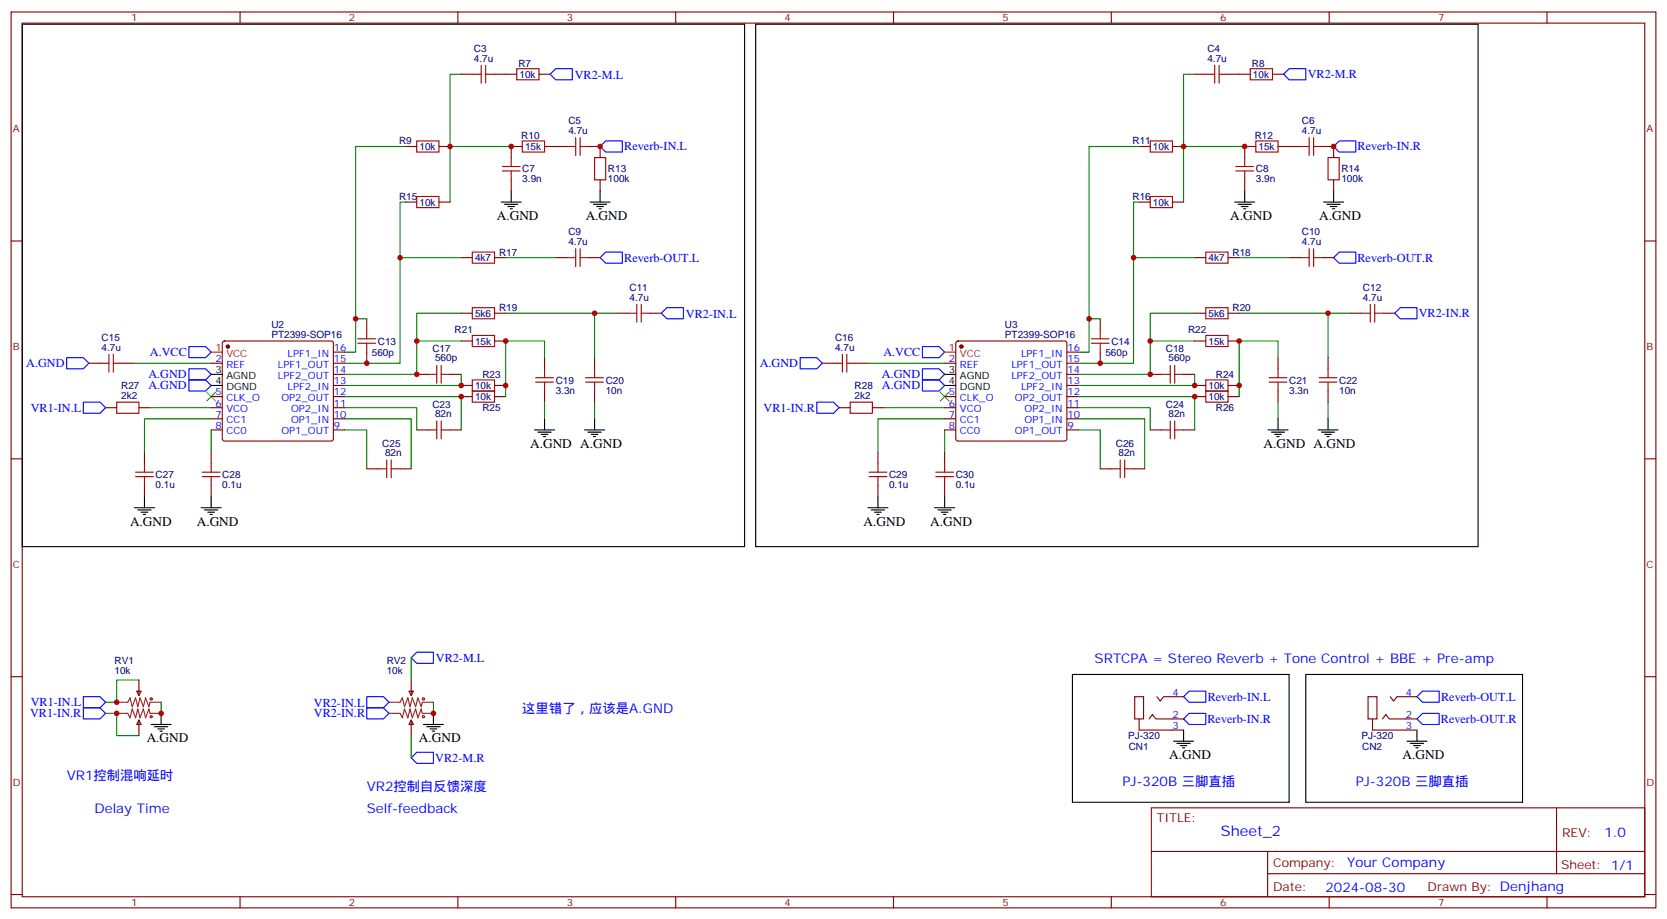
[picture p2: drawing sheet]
<svg xmlns="http://www.w3.org/2000/svg" width="529mm" height="292mm" viewBox="0 0 529 292" stroke-linecap="round" stroke-linejoin="round" font-family="sans-serif">
<g fill="none" stroke="#870000" stroke-width=".35">
<path d="M3.5 3.8h522.1v284.3h-522.1zM7.1 7.3h515v277.3h-515zM76.2 3.8v3.5M145.3 3.8v3.5M214.5 3.8v3.5M283.6 3.8v3.5M352.8 3.8v3.5M421.9 3.8v3.5M491.1 3.8v3.5M146.4 23.6h3.5M157 23.6h7M171.1 23.6h3.5"/>
<path d="M379.2 23.6h3.6M389.8 23.6h7.1M403.9 23.6h3.6M128.8 46.5h3.5M139.3 46.5h3.6M162.3 57.1v3.5M165.8 46.5h-3.5v3.5M172.9 46.5h7M187 46.5h3.5v3.5M190.5 57.1v3.5M361.6 46.5h3.5M372.2 46.5h3.5"/>
<path d="M395.1 57.1v3.5M398.6 46.5h-3.5v3.5M405.7 46.5h7M419.8 46.5h3.5v3.5M423.3 57.1v3.5M3.5 76.5h3.6M128.8 64.1h3.5M139.3 64.1h3.6M361.6 64.1h3.5M372.2 64.1h3.5M522.1 76.5h3.5M146.4 81.8h3.5"/>
<path d="M146.4 99.4h3.5M157 81.8h3.5M157 99.4h3.5M176.4 81.8h3.5M187 81.8h3.5M195.8 99.4h3.5M206.4 99.4h3.5M379.2 81.8h3.6M379.2 99.4h3.6M389.8 81.8h3.5M389.8 99.4h3.5M409.2 81.8h3.5"/>
<path d="M419.8 81.8h3.5M428.6 99.4h3.6M439.2 99.4h3.5M28.2 115.3h3.5M38.8 115.3h3.5M67 115.3h3.6M70.8 108.4l.5-.2h33.8l.5 .2 .2 .5v30.4l-.2 .5-.5 .2h-33.8l-.5-.3-.2-.4v-30.4zM105.8 118.8h3.6M105.8 115.3h3.6M105.8 111.8h3.6M116.4 101.2v3.5M116.4 111.8v3.5"/>
<path d="M132.3 118.8h3.5M142.9 118.8h3.5M146.4 108.2h3.5M157 108.2h3.5M172.9 113.5v3.6M188.7 113.5v3.6M261.1 115.3h3.5M271.6 115.3h3.6M299.9 115.3h3.5M303.6 108.4l.5-.2h33.9l.5 .2 .2 .5v30.4l-.3 .5-.4 .2h-33.9l-.5-.3-.2-.4v-30.4zM338.7 118.8h3.5M338.7 115.3h3.5"/>
<path d="M338.7 111.8h3.5M349.2 101.2v3.5M349.2 111.8v3.5M365.1 118.8h3.6M375.7 118.8h3.5M379.2 108.2h3.6M389.8 108.2h3.5M405.7 113.5v3.6M421.6 113.5v3.6M33.5 129.4h3.5M44.1 129.4h3.5M67 125.9h3.6"/>
<path d="M67 136.5h3.6M67 129.4h3.6M67 132.9h3.6M105.8 122.3h3.6M105.8 125.9h3.6M105.8 136.5h3.6M105.8 129.4h3.6M105.8 132.9h3.6M132.3 136.5h3.5M142.9 136.5h3.5M146.4 122.3h3.5M146.4 125.9h3.5"/>
<path d="M157 122.3h3.5M157 125.9h3.5M172.9 124.1v3.5M188.7 124.1v3.5M266.3 129.4h3.6M276.9 129.4h3.6M299.9 125.9h3.5M299.9 136.5h3.5M299.9 129.4h3.5M299.9 132.9h3.5M338.7 122.3h3.5M338.7 125.9h3.5"/>
<path d="M338.7 136.5h3.5M338.7 129.4h3.5M338.7 132.9h3.5M365.1 136.5h3.6M375.7 136.5h3.5M379.2 122.3h3.6M379.2 125.9h3.6M389.8 122.3h3.5M389.8 125.9h3.5M405.7 124.1v3.5M421.6 124.1v3.5M3.5 145.6h3.6"/>
<path d="M45.9 143.5v3.5M45.9 154.1v3.5M67 143.5v3.5M67 154.1v3.5M116.4 148.8h3.5M127 148.8h3.5M278.7 143.5v3.5M278.7 154.1v3.5M299.9 143.5v3.5M299.9 154.1v3.5M349.2 148.8h3.6M359.8 148.8h3.6"/>
<path d="M522.1 145.6h3.5M3.5 214.8h3.6M43.4 219.4h1.4l-.7 1.4zM44.1 215.8v5M129.8 219.4h1.4l-.7 1.4zM130.5 215.8v5M522.1 214.8h3.5M44.1 228.5l.7 1.4h-1.4zM44.1 228.5v5M130.5 228.5l.7 1.4h-1.4zM130.5 228.5v5M360.2 221.1h2.8v7.1h-2.8z"/>
<path d="M361.6 228.2v3.5h14.1M364.8 228.2l1-1.4 1.1 1.4h8.8M367.2 221.1l1.1 1.4 1.1-1.4h6.3M434.3 221.1h2.8v7.1h-2.8zM435.7 228.2v3.5h14.1M438.9 228.2l1-1.4 1.1 1.4h8.8M441.3 221.1l1.1 1.4 1-1.4h6.4M365.5 256.4h156.6v28.2h-156.6zM494.1 256.4v20.9M365.5 270.2h156.5M402.4 277.3h119.6M402.4 270.2v14.2"/>
<path d="M3.5 283.9h3.6M76.2 284.6v3.5M145.3 284.6v3.5M214.5 284.6v3.5M283.6 284.6v3.5M352.8 284.6v3.5M421.9 284.6v3.5M491.1 284.6v3.5M522.1 283.9h3.5"/>
</g>
<g fill="none" stroke="#00f" stroke-width=".35">
<path d="M174.6 23.6l1.8-1.8h5.3v3.5h-5.3zM409.2 21.8h5.3v3.5h-5.3l-1.7-1.7zM192.3 44.7h5.3v3.6h-5.3l-1.8-1.8zM425.1 44.7h5.3v3.6h-5.3l-1.8-1.8zM192.3 80h5.3v3.5h-5.3l-1.8-1.7zM211.7 97.6h5.3v3.6h-5.3l-1.8-1.8zM425.1 80h5.3v3.5h-5.3l-1.8-1.7zM442.7 99.4l1.8-1.8h5.3v3.6h-5.3zM21.2 113.5h5.3l1.7 1.8-1.7 1.8h-5.3zM60 110h5.3l1.7 1.8-1.7 1.7h-5.3zM60 117.1h5.3l1.7 1.7-1.7 1.8h-5.3zM254 113.5h5.3l1.8 1.8-1.8 1.8h-5.3z"/>
<path d="M292.8 117.1h5.3l1.8 1.7-1.8 1.8h-5.3zM292.8 110h5.3l1.8 1.8-1.8 1.7h-5.3zM26.5 127.6h5.2l1.8 1.8-1.8 1.8h-5.2zM60 120.6h5.3l1.7 1.7-1.7 1.8h-5.3zM259.3 127.6h5.3l1.7 1.8-1.7 1.8h-5.3zM292.8 120.6h5.3l1.8 1.7-1.8 1.8h-5.3zM130.5 208.8l1.8-1.8h5.3v3.5h-5.3zM377.5 219.4h5.3v3.5h-5.3l-1.8-1.8zM451.6 219.4h5.2v3.5h-5.2l-1.8-1.8zM26.5 221.1h5.2l1.8 1.8-1.8 1.7h-5.2zM26.5 224.6h5.2l1.8 1.8-1.8 1.8h-5.2zM116.4 221.1h5.3l1.8 1.8-1.8 1.7h-5.3z"/>
<path d="M116.4 224.6h5.3l1.8 1.8-1.8 1.8h-5.3zM377.5 226.4h5.3v3.5h-5.3l-1.8-1.7zM449.8 228.2l1.8-1.8h5.2v3.5h-5.2zM130.5 240.5l1.8-1.7h5.3v3.5h-5.3z"/>
</g>
<g fill="none" stroke="#000" stroke-width=".35">
<path d="M7.1 7.7h229.3v165.8h-229.3zM239.9 7.7h229.3v165.8h-229.3zM159.1 64.1h6.4M160.2 64.8h4.2M161.2 65.5h2.1M161.9 66.3h.7M162.3 60.6v3.5M187.3 64.1h6.4M188.4 64.8h4.2M189.4 65.5h2.2M190.1 66.3h.8M190.5 60.6v3.5"/>
<path d="M391.9 64.1h6.4M393 64.8h4.2M394.1 65.5h2.1M394.8 66.3h.7M395.1 60.6v3.5M420.2 64.1h6.3M421.2 64.8h4.2M422.3 65.5h2.1M423 66.3h.7M423.3 60.6v3.5M67 118.8h3.6M299.9 118.8h3.5"/>
<path d="M67 122.3h3.6M169.7 136.5h6.3M170.7 137.2h4.3M171.8 137.9h2.1M172.5 138.6h.7M172.9 132.9v3.6M185.6 136.5h6.3M186.6 137.2h4.3M187.7 137.9h2.1M188.4 138.6h.7M188.7 132.9v3.6M299.9 122.3h3.5"/>
<path d="M402.5 136.5h6.4M403.6 137.2h4.2M404.6 137.9h2.2M405.3 138.6h.7M405.7 132.9v3.6M418.4 136.5h6.3M419.5 137.2h4.2M420.5 137.9h2.1M421.2 138.6h.7M421.6 132.9v3.6M45.9 157.6v3.5M67 157.6v3.5"/>
<path d="M278.7 157.6v3.5M299.9 157.6v3.5M42.7 161.1h6.3M43.7 161.9h4.3M44.8 162.6h2.1M45.5 163.3h.7M63.9 161.1h6.3M64.9 161.9h4.2M66 162.6h2.1M66.7 163.3h.7M275.5 161.1h6.4M276.6 161.9h4.2"/>
<path d="M277.6 162.6h2.2M278.3 163.3h.7M296.7 161.1h6.3M297.7 161.9h4.3M298.8 162.6h2.1M299.5 163.3h.7M340.4 214.1h68.8v40.5h-68.8zM414.5 214.1h68.8v40.5h-68.8zM48 229.9h6.3M49 230.6h4.3M50.1 231.4h2.1M50.8 232.1h.7"/>
<path d="M51.2 226.4v3.5M134.4 229.9h6.4M135.5 230.6h4.2M136.5 231.4h2.1M137.2 232.1h.7M137.6 226.4v3.5M372.5 235.2h6.4M373.6 235.9h4.2M374.6 236.6h2.2M375.4 237.3h.7M375.7 231.7v3.5M446.6 235.2h6.4"/>
<path d="M447.7 235.9h4.2M448.7 236.6h2.1M449.4 237.3h.7M449.8 231.7v3.5"/>
</g>
<g fill="none" stroke="#008700" stroke-width=".35">
<path d="M146.4 23.6h-3.5v22.9M379.2 23.6h-3.5v22.9M128.8 46.5h-15.9v65.3h-3.5M162.3 46.5h-19.4v17.6M361.6 46.5h-15.9v65.3h-3.5M395.1 46.5h-19.4v17.6M128.8 64.1h-1.8v17.7M361.6 64.1h-1.8v17.7M146.4 99.4h-14.1v8.8M146.4 81.8h-19.4v33.5h-17.6M160.5 99.4h28.2v14.1M160.5 81.8h15.9"/>
<path d="M188.7 99.4h7.1M379.2 81.8h-19.4v33.5h-17.6M379.2 99.4h-14.1v8.8M393.3 99.4h28.3v14.1M393.3 81.8h15.9M421.6 99.4h7M42.3 115.3h24.7M112.9 101.2h3.5M146.4 118.8v3.5h-37M146.4 108.2h-14.1v10.6h-22.9M172.9 113.5v-5.3h-12.4v17.7M275.2 115.3h24.7"/>
<path d="M345.7 101.2h3.5M379.2 108.2h-14.1v10.6h-22.9M379.2 118.8v3.5h-37M405.7 113.5v-5.3h-12.4v17.7M47.6 129.4h19.4M67 132.9h-21.1v10.6M67 136.5v7M109.4 136.5h7v12.3M109.4 132.9h21.1v15.9M109.4 129.4h22.9v7.1M109.4 125.9h37v10.6M172.9 127.6v5.3"/>
<path d="M188.7 127.6v5.3M280.5 129.4h19.4M299.9 132.9h-21.2v10.6M299.9 136.5v7M342.2 129.4h22.9v7.1M342.2 132.9h21.2v15.9M342.2 136.5h7v12.3M342.2 125.9h37v10.6M405.7 127.6v5.3M421.6 127.6v5.3M44.1 215.8h-7.1v7.1h-3.5M130.5 208.8v7"/>
<path d="M33.5 226.4h3.5v7.1h7.1M51.2 222.9v3.5M130.5 233.5v7M137.6 222.9v3.5"/>
</g>
<g fill="none" stroke="#a10000" stroke-width=".35">
<path d="M149.9 23.6h2.9M152.8 20.7v5.7M154.2 23.6h2.8M154.2 20.7v5.7M164 21.8h7.1v3.5h-7.1zM382.8 23.6h2.8M385.6 20.7v5.7M387 23.6h2.8M387 20.7v5.7M396.9 21.8h7v3.5h-7zM132.3 44.7h7v3.6h-7zM159.5 54.3h5.6"/>
<path d="M159.5 52.8h5.6M162.3 50v2.8M162.3 54.3v2.8M165.8 44.7h7.1v3.6h-7.1zM179.9 46.5h2.8M182.7 43.7v5.6M184.1 46.5h2.9M184.1 43.7v5.6M188.7 50h3.6v7.1h-3.6zM365.1 44.7h7.1v3.6h-7.1zM392.3 54.3h5.6M392.3 52.8h5.6"/>
<path d="M395.1 50v2.8M395.1 54.3v2.8M398.6 44.7h7.1v3.6h-7.1zM412.7 46.5h2.9M415.6 43.7v5.6M417 46.5h2.8M417 43.7v5.6M421.6 50h3.5v7.1h-3.5zM132.3 62.4h7v3.5h-7zM182.7 79v5.6M184.1 79v5.6M365.1 62.4h7.1v3.5h-7.1z"/>
<path d="M415.6 79v5.6M417 79v5.6M149.9 97.6h7.1v3.6h-7.1zM149.9 80h7.1v3.5h-7.1zM179.9 81.8h2.8M184.1 81.8h2.9M199.3 99.4h2.8M202.1 96.6v5.6M203.6 99.4h2.8M203.6 96.6v5.6M382.8 80h7v3.5h-7zM382.8 97.6h7v3.6h-7z"/>
<path d="M412.7 81.8h2.9M417 81.8h2.8M432.2 99.4h2.8M435 96.6v5.6M436.4 99.4h2.8M436.4 96.6v5.6M31.7 115.3h2.9M34.6 112.5v5.6M36 115.3h2.8M36 112.5v5.6M113.6 107.5h5.6M113.6 108.9h5.6"/>
<path d="M116.4 104.7v2.8M116.4 108.9v2.9M135.8 118.8h2.8M138.6 116v5.6M140.1 118.8h2.8M140.1 116v5.6M149.9 106.5h7.1v3.5h-7.1zM170 119.9h5.7M172.9 117.1v2.8M185.9 119.9h5.7M188.7 117.1v2.8M264.6 115.3h2.8"/>
<path d="M267.4 112.5v5.6M268.8 115.3h2.8M268.8 112.5v5.6M346.4 107.5h5.7M346.4 108.9h5.7M349.2 104.7v2.8M349.2 108.9v2.9M368.7 118.8h2.8M371.5 116v5.6M372.9 116v5.6M372.9 118.8h2.8M382.8 106.5h7v3.5h-7z"/>
<path d="M402.9 119.9h5.6M405.7 117.1v2.8M418.7 119.9h5.7M421.6 117.1v2.8M37 127.6h7.1v3.6h-7.1zM135.8 136.5h2.8M138.6 133.6v5.7M140.1 136.5h2.8M140.1 133.6v5.7M149.9 124.1h7.1v3.5h-7.1zM149.9 120.6h7.1v3.5h-7.1zM170 121.3h5.7"/>
<path d="M172.9 121.3v2.8M185.9 121.3h5.7M188.7 121.3v2.8M269.9 127.6h7v3.6h-7zM368.7 136.5h2.8M371.5 133.6v5.7M372.9 133.6v5.7M372.9 136.5h2.8M382.8 120.6h7v3.5h-7zM382.8 124.1h7v3.5h-7zM402.9 121.3h5.6M405.7 121.3v2.8"/>
<path d="M418.7 121.3h5.7M421.6 121.3v2.8M43 151.3h5.7M43 149.9h5.7M45.9 147v2.9M45.9 151.3v2.8M64.2 151.3h5.6M64.2 149.9h5.6M67 147v2.9M67 151.3v2.8M119.9 148.8h2.9M122.8 146v5.6"/>
<path d="M124.2 148.8h2.8M124.2 146v5.6M275.9 151.3h5.6M275.9 149.9h5.6M278.7 147v2.9M278.7 151.3v2.8M297 151.3h5.7M297 149.9h5.7M299.9 147v2.9M299.9 151.3v2.8M352.8 148.8h2.8M355.6 146v5.6"/>
<path d="M357 146v5.6M357 148.8h2.8"/>
<circle cx="48" cy="221.8" r=".35"/>
<circle cx="48" cy="227.5" r=".35"/>
<circle cx="134.4" cy="221.8" r=".35"/>
<circle cx="134.4" cy="227.5" r=".35"/>
</g>
<path d="M37 222.9h3.6l.7-1.4 .7 2.8 1-2.8 .7 2.8 .7-2.8 1.1 2.8 .7-2.8 1.1 2.8 .3-1.4h3.6M37 226.4h3.6l.7 1.4 .7-2.8 1 2.8 .7-2.8 .7 2.8 1.1-2.8 .7 2.8 1.1-2.8 .3 1.4h3.6M123.5 222.9h3.5l.7-1.4 .7 2.8 1.1-2.8 .7 2.8 .7-2.8 1 2.8 .7-2.8 1.1 2.8 .4-1.4h3.5M123.5 226.4h3.5l.7 1.4 .7-2.8 1.1 2.8 .7-2.8 .7 2.8 1-2.8 .7 2.8 1.1-2.8 .4 1.4h3.5" fill="none" stroke="#8c2424" stroke-width=".35"/>
<path d="M65.6 124.5l2.8 2.8M68.4 124.5l-2.8 2.8M298.4 124.5l2.9 2.8M301.3 124.5l-2.9 2.8" fill="none" stroke="#3c3" stroke-width=".35"/>
<g fill="#870000" stroke="#870000" stroke-width=".35">
<circle cx="72.3" cy="110" r=".53"/>
<circle cx="305.2" cy="110" r=".53"/>
</g>
<path d="M67 111.8h3.6M299.9 111.8h3.5" fill="none" stroke="#f00" stroke-width=".35"/>
<g fill="#c00">
<circle cx="190.5" cy="46.5" r=".88"/>
<circle cx="423.3" cy="46.5" r=".88"/>
<circle cx="137.6" cy="226.4" r=".88"/>
<circle cx="51.2" cy="226.4" r=".88"/>
<circle cx="37" cy="222.9" r=".88"/>
<circle cx="37" cy="226.4" r=".88"/>
<circle cx="393.3" cy="122.3" r=".88"/>
<circle cx="393.3" cy="108.2" r=".88"/>
<circle cx="379.2" cy="122.3" r=".88"/>
<circle cx="345.7" cy="101.2" r=".88"/>
<circle cx="349.3" cy="115.3" r=".88"/>
<circle cx="375.7" cy="46.5" r=".88"/>
<circle cx="359.8" cy="81.8" r=".88"/>
<circle cx="395.1" cy="46.5" r=".88"/>
<circle cx="421.6" cy="99.4" r=".88"/>
<circle cx="365.1" cy="108.2" r=".88"/>
<circle cx="365.1" cy="118.8" r=".88"/>
<circle cx="379.2" cy="125.9" r=".88"/>
<circle cx="146.4" cy="125.9" r=".88"/>
<circle cx="132.3" cy="118.8" r=".88"/>
<circle cx="132.3" cy="108.2" r=".88"/>
<circle cx="188.7" cy="99.4" r=".88"/>
<circle cx="162.3" cy="46.5" r=".88"/>
<circle cx="127" cy="81.8" r=".88"/>
<circle cx="142.9" cy="46.5" r=".88"/>
<circle cx="116.4" cy="115.3" r=".88"/>
<circle cx="112.9" cy="101.2" r=".88"/>
<circle cx="146.4" cy="122.3" r=".88"/>
<circle cx="160.5" cy="108.2" r=".88"/>
<circle cx="160.5" cy="122.3" r=".88"/>
</g>
<text font-size="4.6" fill="#00f" x="387.6" y="265.4">Sheet_2</text>
<g font-size="4.2">
<text x="157.7" y="69.8">A.GND</text>
<text x="185.9" y="69.8">A.GND</text>
<text x="390.5" y="69.8">A.GND</text>
<text x="418.7" y="69.8">A.GND</text>
<text x="168.3" y="142.1">A.GND A.GND</text>
<text x="401.1" y="142.1">A.GND A.GND</text>
<text x="41.3" y="166.8">A.GND</text>
<text x="62.4" y="166.8">A.GND</text>
<text x="274.1" y="166.8">A.GND</text>
<text x="295.3" y="166.8">A.GND</text>
<text x="46.6" y="235.6">A.GND</text>
<text x="133" y="235.6">A.GND</text>
<text x="371.1" y="240.9">A.GND</text>
<text x="445.2" y="240.9">A.GND</text>
</g>
<g font-size="4.2" fill="#00f">
<text x="347.5" y="210.5">SRTCPA = Stereo Reverb + Tone Control + BBE + Pre-amp</text>
<text x="165.8" y="226.4">这里错了，应该是A.GND</text>
<text x="21.2" y="247.6">VR1控制混响延时</text>
<text x="116.4" y="251.1">VR2控制自反馈深度</text>
<text x="356.3" y="249.3">PJ-320B 三脚直插</text>
<text x="430.4" y="249.3">PJ-320B 三脚直插</text>
<text x="30" y="258.2">Delay Time</text>
<text x="116.4" y="258.2">Self-feedback</text>
<text x="509.3" y="265.7">1.0</text>
<text x="427.7" y="275.2">Your Company</text>
<text x="420.7" y="283">2024-08-30</text>
</g>
<g font-size="3.9" fill="#00f">
<text x="182.5" y="24.9">VR2-M.L</text>
<text x="415.1" y="24.9">VR2-M.R</text>
<text x="198.2" y="47.8">Reverb-IN.L</text>
<text x="430.9" y="47.8">Reverb-IN.R</text>
<text x="198.2" y="83">Reverb-OUT.L</text>
<text x="430.9" y="83">Reverb-OUT.R</text>
<text x="217.7" y="100.8">VR2-IN.L</text>
<text x="450.4" y="100.8">VR2-IN.R</text>
<text x="47.6" y="113">A.VCC</text>
<text x="280.4" y="113">A.VCC</text>
<text x="8.3" y="116.6">A.GND</text>
<text x="241.1" y="116.6">A.GND</text>
<text x="47.1" y="120.1">A.GND</text>
<text x="47.1" y="123.6">A.GND</text>
<text x="280" y="123.6">A.GND</text>
<text x="280" y="120.1">A.GND</text>
<text x="9.8" y="130.7">VR1-IN.L</text>
<text x="242.4" y="130.7">VR1-IN.R</text>
<text x="138.4" y="210.1">VR2-M.L</text>
<text x="9.6" y="227.7">VR1-IN.R</text>
<text x="9.8" y="224.1">VR1-IN.L</text>
<text x="99.6" y="224.2">VR2-IN.L</text>
<text x="99.7" y="227.7">VR2-IN.R</text>
<text x="383.4" y="222.4">Reverb-IN.L</text>
<text x="457.5" y="222.4">Reverb-OUT.L</text>
<text x="383.3" y="229.4">Reverb-IN.R</text>
<text x="457.4" y="229.4">Reverb-OUT.R</text>
<text x="138.2" y="241.8">VR2-M.R</text>
</g>
<g font-size="3.9" fill="#800">
<text x="367.2" y="261">TITLE:</text>
<text x="495.9" y="265.7">REV:</text>
<text x="404.1" y="275.2">Company:</text>
<text x="495.5" y="275.8">Sheet: 1/1</text>
<text x="404.1" y="282.9">Date:</text>
<text x="453.2" y="282.9">Drawn By: Denjhang</text>
</g>
<g font-size="3.2" fill="#800">
<text x="41.6" y="6.8">1</text>
<text x="110.8" y="6.8">2</text>
<text x="179.9" y="6.8">3</text>
<text x="249.1" y="6.8">4</text>
<text x="318.2" y="6.8">5</text>
<text x="387.3" y="6.8">6</text>
<text x="456.5" y="6.8">7</text>
<text x="4.1" y="41.9">A</text>
<text x="522.6" y="41.9">A</text>
<text x="4.1" y="111.1">B</text>
<text x="522.6" y="111.1">B</text>
<text x="4.1" y="180.2">C</text>
<text x="522.6" y="180.2">C</text>
<text x="4.1" y="249.3">D</text>
<text x="522.6" y="249.3">D</text>
<text x="41.6" y="287.6">1</text>
<text x="110.8" y="287.6">2</text>
<text x="179.9" y="287.6">3</text>
<text x="249.1" y="287.6">4</text>
<text x="318.2" y="287.6">5</text>
<text x="387.3" y="287.6">6</text>
<text x="456.5" y="287.6">7</text>
</g>
<g font-size="3.2" fill="#000080">
<text x="150.4" y="16.5">C3</text>
<text x="383.3" y="16.5">C4</text>
<text x="150.4" y="19.7">4.7u</text>
<text x="164.5" y="21.2">R7</text>
<text x="383.3" y="19.7">4.7u</text>
<text x="397.4" y="21.2">R8</text>
<text x="164.9" y="24.7">10k</text>
<text x="397.7" y="24.7">10k</text>
<text x="180.4" y="39.4">C5</text>
<text x="413.3" y="39.4">C6</text>
<text x="126.7" y="45.9">R9</text>
<text x="133.2" y="47.6">10k</text>
<text x="165.5" y="44.1">R10</text>
<text x="166.7" y="47.6">15k</text>
<text x="180.4" y="42.6">4.7u</text>
<text x="359.5" y="45.9">R11</text>
<text x="366" y="47.6">10k</text>
<text x="398.3" y="44.1">R12</text>
<text x="399.5" y="47.6">15k</text>
<text x="413.3" y="42.6">4.7u</text>
<text x="165.8" y="57.9">3.9n</text>
<text x="165.8" y="54.7">C7</text>
<text x="193" y="57.9">100k</text>
<text x="193" y="54.7">R13</text>
<text x="398.6" y="57.9">3.9n</text>
<text x="398.6" y="54.7">C8</text>
<text x="425.8" y="57.9">100k</text>
<text x="425.8" y="54.7">R14</text>
<text x="126.7" y="63.5">R15</text>
<text x="133.2" y="65.2">10k</text>
<text x="359.5" y="63.5">R16</text>
<text x="366" y="65.2">10k</text>
<text x="180.4" y="77.9">4.7u</text>
<text x="180.4" y="74.7">C9</text>
<text x="413.3" y="77.9">4.7u</text>
<text x="413.3" y="74.7">C10</text>
<text x="150.8" y="82.9">4k7</text>
<text x="158.4" y="81.1">R17</text>
<text x="383.6" y="82.9">4k7</text>
<text x="391.2" y="81.1">R18</text>
<text x="199.8" y="95.5">4.7u</text>
<text x="199.8" y="92.3">C11</text>
<text x="432.7" y="95.5">4.7u</text>
<text x="432.7" y="92.3">C12</text>
<text x="150.8" y="100.5">5k6</text>
<text x="158.4" y="98.8">R19</text>
<text x="383.6" y="100.5">5k6</text>
<text x="391.2" y="98.8">R20</text>
<text x="86.2" y="107.1">PT2399-SOP16</text>
<text x="86.2" y="104">U2</text>
<text x="144.3" y="105.8">R21</text>
<text x="319" y="107.1">PT2399-SOP16</text>
<text x="319" y="104">U3</text>
<text x="377.1" y="105.8">R22</text>
<text x="32.3" y="111.4">4.7u</text>
<text x="32.3" y="108.2">C15</text>
<text x="118" y="112.9">560p</text>
<text x="119.9" y="109.3">C13</text>
<text x="137.2" y="111.7">C17</text>
<text x="150.8" y="109.3">15k</text>
<text x="265.1" y="111.4">4.7u</text>
<text x="265.1" y="108.2">C16</text>
<text x="350.9" y="112.9">560p</text>
<text x="352.8" y="109.3">C14</text>
<text x="370.1" y="111.7">C18</text>
<text x="383.6" y="109.3">15k</text>
<text x="138.1" y="114.7">560p</text>
<text x="153.1" y="119.9">R23</text>
<text x="370.9" y="114.7">560p</text>
<text x="385.9" y="119.9">R24</text>
<text x="38.5" y="123.4">R27</text>
<text x="150.8" y="123.5">10k</text>
<text x="176.4" y="124.9">3.3n</text>
<text x="176.4" y="121.7">C19</text>
<text x="192.3" y="124.9">10n</text>
<text x="192.3" y="121.7">C20</text>
<text x="271.3" y="123.4">R28</text>
<text x="383.6" y="123.5">10k</text>
<text x="409.2" y="124.9">3.3n</text>
<text x="409.2" y="121.7">C21</text>
<text x="425.1" y="124.9">10n</text>
<text x="425.1" y="121.7">C22</text>
<text x="38.5" y="126.6">2k2</text>
<text x="137.2" y="129.4">C23</text>
<text x="150.8" y="127">10k</text>
<text x="153.1" y="130.5">R25</text>
<text x="271.3" y="126.6">2k2</text>
<text x="370.1" y="129.4">C24</text>
<text x="383.6" y="127">10k</text>
<text x="385.9" y="130.5">R26</text>
<text x="138.1" y="132.3">82n</text>
<text x="370.9" y="132.3">82n</text>
<text x="121.4" y="141.7">C25</text>
<text x="354.2" y="141.7">C26</text>
<text x="122.2" y="144.7">82n</text>
<text x="355" y="144.7">82n</text>
<text x="49.4" y="154.8">0.1u</text>
<text x="49.4" y="151.8">C27</text>
<text x="70.6" y="154.8">0.1u</text>
<text x="70.6" y="151.8">C28</text>
<text x="282.2" y="154.8">0.1u</text>
<text x="282.2" y="151.8">C29</text>
<text x="303.4" y="154.8">0.1u</text>
<text x="303.4" y="151.8">C30</text>
<text x="36.3" y="214.1">10k</text>
<text x="36.3" y="210.9">RV1</text>
<text x="122.8" y="214.1">10k</text>
<text x="122.8" y="210.9">RV2</text>
<text x="358.1" y="234.6">PJ-320</text>
<text x="358.3" y="238.2">CN1</text>
<text x="432.2" y="234.6">PJ-320</text>
<text x="432.4" y="238.2">CN2</text>
</g>
<g font-size="3.2" fill="#f00">
<text x="68.4" y="111.4">1</text>
<text x="71.9" y="113.2">VCC</text>
<text x="301.2" y="111.4">1</text>
<text x="304.7" y="113.2">VCC</text>
</g>
<g font-size="3.2" fill="#00f">
<text x="91.3" y="113.2">LPF1_IN</text>
<text x="106" y="111.4">16</text>
<text x="324.1" y="113.2">LPF1_IN</text>
<text x="338.8" y="111.4">16</text>
<text x="68.4" y="114.9">2</text>
<text x="71.9" y="116.7">REF</text>
<text x="88.2" y="116.7">LPF1_OUT</text>
<text x="106" y="118.5">14</text>
<text x="106" y="114.9">15</text>
<text x="301.2" y="114.9">2</text>
<text x="304.7" y="116.7">REF</text>
<text x="321.1" y="116.7">LPF1_OUT</text>
<text x="338.8" y="118.5">14</text>
<text x="338.8" y="114.9">15</text>
<text x="68.4" y="125.5">5</text>
<text x="88.2" y="120.2">LPF2_OUT</text>
<text x="91.3" y="123.8">LPF2_IN</text>
<text x="106" y="125.5">12</text>
<text x="106" y="122">13</text>
<text x="301.2" y="125.5">5</text>
<text x="321.1" y="120.2">LPF2_OUT</text>
<text x="324.1" y="123.8">LPF2_IN</text>
<text x="338.8" y="125.5">12</text>
<text x="338.8" y="122">13</text>
<text x="68.4" y="129">6</text>
<text x="71.9" y="127.3">CLK_O</text>
<text x="71.9" y="130.8">VCO</text>
<text x="89.3" y="127.3">OP2_OUT</text>
<text x="92.4" y="130.8">OP2_IN</text>
<text x="106" y="129">11</text>
<text x="301.2" y="129">6</text>
<text x="304.7" y="127.3">CLK_O</text>
<text x="304.7" y="130.8">VCO</text>
<text x="322.1" y="127.3">OP2_OUT</text>
<text x="325.2" y="130.8">OP2_IN</text>
<text x="338.8" y="129">11</text>
<text x="68.4" y="132.6">7</text>
<text x="68.4" y="136.1">8</text>
<text x="71.9" y="134.3">CC1</text>
<text x="71.9" y="137.9">CC0</text>
<text x="89.3" y="137.9">OP1_OUT</text>
<text x="92.4" y="134.3">OP1_IN</text>
<text x="106" y="136.1">9</text>
<text x="106" y="132.6">10</text>
<text x="301.2" y="132.6">7</text>
<text x="301.2" y="136.1">8</text>
<text x="304.7" y="134.3">CC1</text>
<text x="304.7" y="137.9">CC0</text>
<text x="322.1" y="137.9">OP1_OUT</text>
<text x="325.2" y="134.3">OP1_IN</text>
<text x="338.8" y="136.1">9</text>
<text x="338.8" y="132.6">10</text>
<text x="372.2" y="220.8">4</text>
<text x="446.3" y="220.8">4</text>
<text x="372.2" y="227.8">2</text>
<text x="446.3" y="227.8">2</text>
<text x="372.2" y="231.4">3</text>
<text x="446.3" y="231.4">3</text>
</g>
<g font-size="3.2">
<text x="68.4" y="118.5">3</text>
<text x="301.2" y="118.5">3</text>
<text x="68.4" y="122">4</text>
<text x="71.9" y="120.2">AGND</text>
<text x="71.9" y="123.8">DGND</text>
<text x="301.2" y="122">4</text>
<text x="304.7" y="120.2">AGND</text>
<text x="304.7" y="123.8">DGND</text>
</g>
</svg>
